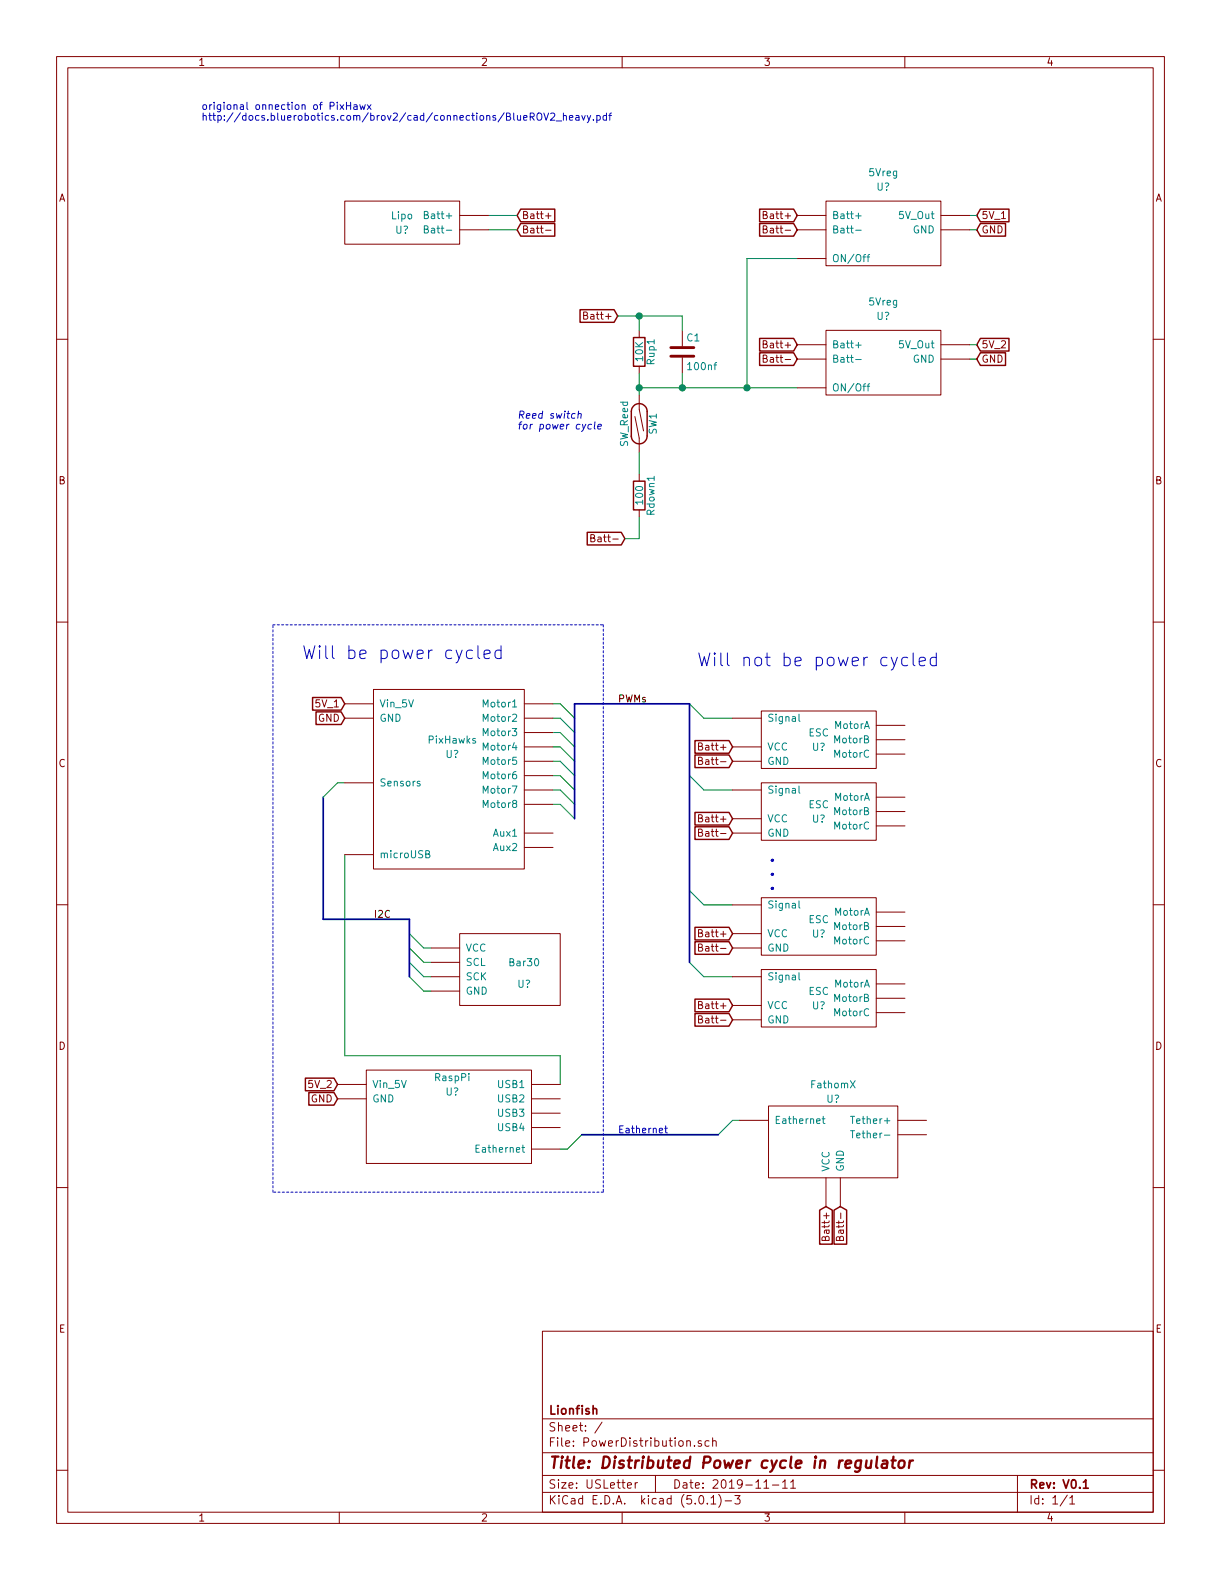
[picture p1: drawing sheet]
<svg xmlns="http://www.w3.org/2000/svg" width="216mm" height="279mm" viewBox="0 0 216 279" stroke-linecap="round" stroke-linejoin="round" font-family="sans-serif">
<g fill="none" stroke="#840000" stroke-width=".18">
<path d="M10 10h195.9v259.4h-195.9zM12 12h191.9v255.4h-191.9zM60 10v2M110 10v2M160 10v2M61 35.6h20.3v7.6h-20.3zM81.3 38.1h5.1M96.5 38.2h.9M135 38l.5-.1 .1-.4-.6-.1v1.3h.4l.3-.3v-.2l-.3-.2M141 38.1h5M146 35.6h20.4v11.4h-20.4zM166.4 38.1h5"/>
<path d="M10 60h2M81.3 40.6h5.1M96.5 40.7h.9M103.2 55.8l.6-.1v-.4l-.6-.1v1.2h.5l.2-.2v-.2l-.3-.2M113 58.4v1.3M120.6 58.4v2.8M135 40.5h.5l.1-.4-.6-.2v1.3h.4l.3-.2v-.2l-.3-.3M141 40.6h5M141 45.7h5M146 58.4h20.4v11.5h-20.4zM166.4 40.6h5M203.9 60h2"/>
<path d="M112.3 73.7l.7 3.8v2.5M113 69.9v2.5l.8 3.8M113 64.8v1.2M120.6 63.2v2.8M135 60.9l.5-.1 .1-.4-.6-.2v1.3h.4l.3-.2v-.2l-.3-.2M135 63.4l.5-.1 .1-.4-.6-.1v1.3h.4l.3-.3v-.2l-.3-.2M141 61h5M141 63.5h5M141 68.6h5M166.4 61h5M166.4 63.5h5M104.5 95.1h.5l.1-.4-.6-.2v1.3h.5l.2-.2v-.2l-.3-.3"/>
<path d="M113 83.8v1.3M113 90.2v1.2M10 110h2M203.9 110h2M61 127h5M61 124.5h5M61 138.4h5M66 121.9h26.7v31.8h-26.7zM92.7 127h5.1M92.7 124.5h5.1M92.7 129.5h5.1M92.7 132.1h5.1"/>
<path d="M92.7 134.6h5.1M92.7 137.2h5.1M92.7 139.7h5.1M123.5 134.5h.6v-.5l-.6-.1v1.3h.5l.3-.2v-.3l-.3-.2M123.5 132l.6-.1v-.4l-.6-.1v1.2h.5l.3-.2v-.2l-.3-.2M129.5 127h5.1M129.5 132.1h5.1M129.5 134.6h5.1M129.5 139.7h5.1M134.6 125.7h20.3v10.2h-20.3zM134.6 138.4h20.3v10.2h-20.3zM154.9 128.3h5.1"/>
<path d="M154.9 130.8h5.1M154.9 133.4h5.1M10 160h2M61 151.1h5M92.7 147.3h5.1M92.7 149.9h5.1M92.7 142.2h5.1M123.5 144.7l.6-.1v-.4l-.6-.1v1.2h.5l.3-.2v-.2l-.3-.2M123.5 147.2h.6v-.5l-.6-.1v1.3h.5l.3-.2v-.3l-.3-.2M129.5 147.3h5.1M129.5 144.8h5.1M134.6 158.8h20.3v10.1h-20.3z"/>
<path d="M154.9 141h5.1M154.9 143.5h5.1M154.9 146.1h5.1M203.9 160h2M76.2 175.3h5.1M76.2 172.7h5.1M76.2 170.2h5.1M76.2 167.6h5.1M81.3 165.1h17.8v12.7h-17.8zM123.5 167.5h.6v-.4l-.6-.2v1.3h.5l.3-.2v-.2l-.3-.3M123.5 165l.6-.1v-.4l-.6-.1v1.3h.5l.3-.3v-.2l-.3-.2M123.5 177.7l.6-.1v-.4l-.6-.1v1.3h.5l.3-.3v-.2l-.3-.2"/>
<path d="M129.5 172.7h5.1M129.5 167.6h5.1M129.5 160h5.1M129.5 165.1h5.1M129.5 177.8h5.1M134.6 171.5h20.3v10.1h-20.3zM154.9 161.3h5.1M154.9 163.8h5.1M154.9 166.4h5.1M154.9 174h5.1M154.9 176.5h5.1M154.9 179.1h5.1"/>
<path d="M59.7 194.3h5.1M59.7 191.8h5.1M64.8 189.2h29.2v16.5h-29.2zM94 194.3h5.1M94 191.8h5.1M94 196.9h5.1M94 199.4h5.1M123.5 180.2h.6v-.4l-.6-.2v1.3h.5l.3-.2v-.2l-.3-.3M129.5 180.3h5.1M130.8 198.1h5.1M135.9 195.6h22.8v12.7h-22.8zM158.7 198.1h5.1"/>
<path d="M10 210h2M94 203.2h5.1M145.9 218.9l.3-.3h.2l.2 .3v.5h-1.3l.2-.7 .4 .1v.6M146 208.3v5.1M148.5 218.9l.2-.3h.2l.2 .3v.5h-1.2l.1-.7 .4 .1 .1 .6M148.6 208.3v5.1M158.7 200.7h5.1M203.9 210h2M95.9 235.4h108v32h-108zM10 260h2M95.9 256.9h108M95.9 250.9h108"/>
<path d="M106.5 251.5l-1.3 1.9M122.8 255.6v.2M124 254.8h-.4l-.2 .2 .1 .2 .5 .1v.4h-.6M125.4 254.8h-.5l-.2 .2v.6l.2 .2 .5-.1M126 254.9l.2-.1h.4v1M126 254.3v1.5M203.9 260h2M60 267.4v2M95.9 263.9h108M95.9 260.9h108M110 267.4v2M110.9 262.7l.8-.2-.1-.2-.4-.1-.3 .2 .1 .7h.6"/>
<path d="M112.3 262.2v1M112.7 262.2l-.3 .1-.1 .2M115.9 260.9v3M123.7 264.6l.4-.1a.94 .94 0 0 1 0 1.5 .79 .79 0 0 1-.4-1.4zM125.1 265.8v.2M125.7 264.9l.5-.4v1.5M125.7 266h.9M127.1 264.3a1.71 1.71 0 0 1 0 2.2M128.2 265.4h1.2M129.9 264.5h1l-.5 .5 .4 .2v.6l-.2 .2-.7-.2M135.1 262.1l.4-.4v1.5M135.1 263.2h.8"/>
<path d="M136.6 262.6h1.1M138.4 262.1l.4-.4v1.5M138.4 263.2h.8M139.8 262.1l.4-.4v1.5M139.8 263.2h.9M160 267.4v2M179.9 260.9v6.5M188.7 264.4l-1.2 1.9M189.2 264.9l.4-.4v1.5M189.2 266h.8"/>
</g>
<path d="M191.6 262.1l.4-.4v1.5M191.6 263.2h.8" fill="none" stroke="#840000" stroke-width=".3"/>
<path d="M153.2 258.3v1.2a.59 .59 0 0 0 .7-.1M154.1 258.3l-.2 1.3M155.1 257.6l-.2 1.7 .3 .3M156.1 258.3h.7v1.3M156.9 258.7l-.7 .1a.41 .41 0 0 0-.3 .4 .41 .41 0 0 0 .2 .4l.7-.1M157.6 258.3h.8M158 257.6l-.2 1.7 .1 .2 .3 .1M159 258.4a.53 .53 0 0 1 .6-.2 .53 .53 0 0 1 .4 .4l-.1 .6a.54 .54 0 0 1-.5 .4 .54 .54 0 0 1-.5-.4zM160.9 258.3l-.2 1.3M161.4 258.3a.54 .54 0 0 0-.6 .3" fill="none" stroke="#840000" stroke-width=".41"/>
<g fill="none" stroke="#0000c2" stroke-width=".18">
<path d="M60.1 18.5l.7 .9M60.8 18.5l-.7 .9M61.3 18.1v1.3M61.3 18.7h.7M62 18.1v1.3M62.6 18.6h.5v.8M63.1 18.8l-.4 .1-.2 .2 .1 .2h.5M63.6 18.5l.3 .9 .2-.7 .2 .7 .3-.9M64.9 18.5l.7 .9M65.6 18.5l-.7 .9M96.2 20l.4 1.3 .4-1.3M99.6 20v1.3"/>
<path d="M107.2 20v1.3M108.1 20l-.3 .2v1.1M93.8 20.7l.6-.2v-.4l-.2-.1h-.4v1.3M94 20.7l.5 .6M95.1 20.1l.1-.1a.47 .47 0 0 1 .6 .4l-.1 .7-.2 .2-.4-.1a.93 .93 0 0 1 0-1.1zM97.4 20.1l.4-.1 .2 .1 .1 .2-.1 .2-.7 .8h.8M98.3 21.4h1M99.6 20.5l.2-.1 .3 .1 .1 .8M100.7 20.8l.6-.1-.1-.2-.3-.1-.2 .2 .1 .6h.4M101.9 20.5h.4l.1 .8M102.4 20.7l-.4 .1-.2 .2 .2 .3 .4-.1M102.9 20.4l.3 .9 .3-.9"/>
<path d="M103.8 20.4l.3 .9M104.4 20.4l-.4 1.2-.2 .1M104.9 21.1v.2M105.5 20.5l.4-.1 .2 .3-.1 .5h-.5M105.5 20.4v1.3M107.2 20.5l-.3-.1-.3 .3 .2 .5h.4M107.6 20.4h.5M102.2 73.3l.2-.2 .3 .1v.8M102.3 72.7l-.1 1.3M104.6 75.1l-.3-.1-.3 .3v.5h.5M105.2 74.6l-.1 1.1 .1 .2M105.7 75.4l.6-.1v-.2h-.5l-.1 .6 .1 .2 .4-.1"/>
<path d="M83.5 115.1a.74 .74 0 0 0-.9 .1l-.1 .2 .1 .9a.74 .74 0 0 0 .9 .1M84.5 114.2v2l.3 .3M85.6 115.7l1.1-.2-.1-.4-.7-.1-.3 .3 .1 1.1 .2 .1 .7-.1M88.6 115.1a.74 .74 0 0 0-1 .1l-.1 .2 .1 .9a.74 .74 0 0 0 1 .1M88.6 114.2v2.3M157.6 116.2l.5 1.5M158.7 116.2l-.8 2.1-.3 .2M160.5 116.3l-.7-.1-.4 .5v.6l.2 .3 .2 .1 .7-.1M161.5 115.5v1.9l.3 .3M162.5 117l1.1-.2-.1-.5-.6-.1-.4 .4v.8l.2 .2 .2 .1 .6-.1M165.6 116.3a.74 .74 0 0 0-1 .1l-.1 .3 .1 .8a.74 .74 0 0 0 1 .1M165.6 115.5v2.2"/>
<path d="M117.5 199.5h.5M117.7 199.1v1.1l.3 .1"/>
</g>
<g fill="none" stroke="#840000" stroke-width=".25">
<path d="M92.1 37h6v2.2h-6l-.7-1.1zM92.1 39.5h6v2.3h-6l-.7-1.2zM134.3 37h6l.7 1.1-.7 1.1h-6zM134.3 39.5h6l.7 1.1-.7 1.2h-6zM173.4 37h5v2.2h-5l-.7-1.1zM173.4 39.5h4.4v2.3h-4.4l-.7-1.2zM102.6 54.8h6l.6 1.1-.6 1.1h-6zM112 59.7h2v5.1h-2zM134.3 59.8h6l.7 1.2-.7 1.1h-6zM173.4 59.8h5v2.3h-5l-.7-1.1zM111.6 77.1a1.4 1.4 0 0 0 1.4 1.4 1.4 1.4 0 0 0 1.4-1.4v-4.3a1.4 1.4 0 0 0-1.4-1.4 1.4 1.4 0 0 0-1.4 1.4v4.4M134.3 62.4h6l.7 1.1-.7 1.1h-6z"/>
<path d="M173.4 62.4h4.4v2.2h-4.4l-.7-1.1zM103.8 94.1h6.1l.6 1.2-.6 1.1h-6.1zM112 85.1h2v5.1h-2zM55.3 123.3h5l.7 1.2-.7 1.1h-5zM55.9 125.9h4.4l.7 1.1-.7 1.1h-4.4zM122.9 133.5h6l.6 1.1-.6 1.1h-6zM122.9 131h6l.6 1.1-.6 1.1h-6zM122.9 143.7h6l.6 1.1-.6 1.1h-6zM122.9 146.2h6l.6 1.1-.6 1.1h-6zM122.9 166.5h6l.6 1.1-.6 1.2h-6zM122.9 164h6l.6 1.1-.6 1.1h-6zM122.9 176.7h6l.6 1.1-.6 1.1h-6z"/>
<path d="M122.9 179.2h6l.6 1.1-.6 1.2h-6zM54 190.7h5.1l.6 1.1-.6 1.1h-5.1zM54.6 193.2h4.5l.6 1.1-.6 1.1h-4.5zM144.9 214l1.1-.6 1.2 .6v6h-2.3zM147.5 214l1.1-.6 1.1 .6v6h-2.2z"/>
</g>
<g fill="none" stroke="#008400" stroke-width=".18">
<path d="M86.4 38.1h5M171.4 38.1h1.3M86.4 40.6h5M109.2 55.9h11.4v2.5M113 55.9v2.5M141 45.7h-8.9v22.9M171.4 40.6h1.3M113 66v3.9M113 68.6h28M120.6 66v2.6M171.4 61h1.3M171.4 63.5h1.3"/>
<path d="M113 80v3.8M113 91.4v3.9h-2.5M61 138.4h-1.3l-2.6 2.6M97.8 124.5h1.3l2.5 2.5M97.8 127h1.3l2.5 2.5M97.8 129.5h1.3l2.5 2.6M97.8 132.1h1.3l2.5 2.5M97.8 134.6h1.3l2.5 2.6M97.8 137.2h1.3l2.5 2.5M97.8 139.7h1.3l2.5 2.5M121.9 124.5l2.6 2.5h5M121.9 137.2l2.6 2.5h5"/>
<path d="M61 151.1v35.6h38.1v5.1M97.8 142.2h1.3l2.5 2.6M121.9 157.5l2.6 2.5h5M72.4 170.2l2.5 2.5h1.3M72.4 165.1l2.5 2.5h1.3M72.4 167.6l2.5 2.6h1.3M72.4 172.7l2.5 2.6h1.3M121.9 170.2l2.6 2.5h5M130.8 198.1h-1.3l-2.5 2.6M102.9 200.7l-2.6 2.5h-1.2"/>
</g>
<path d="M136.5 157.1l.1-.1 .1 .1h-.2h.2" fill="none" stroke="#0000c2" stroke-width=".41"/>
<path d="M57.1 141v21.6h15.3v10.1M101.6 144.8v-20.3h20.3v45.7M102.9 200.7h24.1" fill="none" stroke="#000084" stroke-width=".3"/>
<g fill="none" stroke="#008484" stroke-width=".18">
<path d="M75 38l.6-.1v-.4l-.6-.1v1.3h.5l.3-.3v-.2l-.3-.2M151.3 38.2h1M75 40.5h.6v-.4l-.6-.2v1.3h.5l.3-.2v-.2l-.3-.3M151.3 40.7h1M153.3 45.4h.5M153.8 45l-.3 .2v1.1M151.3 61h1M151.3 63.6h1M153.3 68.3h.5M153.8 67.9l-.3 .1v1.1M115.7 84.2v.8M74.2 138.2h-.2l-.2 .1v.2l.4 .1v.3h-.4"/>
<path d="M141.3 126.3v1.1l.2 .2M141.3 139v1.1l.2 .2M75.3 151h.5l.1-.2v-.3l-.6-.1v1.3h.5l.2-.2v-.2l-.3-.3M141.3 159.3v1.1l.2 .2M141.3 172v1.1l.2 .2M145.4 197.8h.5M145.6 197.4v1.1l.3 .2M150.4 197.4h.7M150.4 199.9h.7M150.7 199.9v1.3M84.2 203.1h.4M84.8 202.5h-.6v1.3h.6"/>
</g>
<g fill="#008400" stroke="#008400" stroke-width=".25">
<circle cx="113" cy="68.6" r=".51"/>
<circle cx="113" cy="55.9" r=".51"/>
<circle cx="120.7" cy="68.6" r=".51"/>
<circle cx="132.1" cy="68.6" r=".51"/>
</g>
<path d="M118.6 63h4.1M118.6 61.5h4.1" fill="none" stroke="#840000" stroke-width=".51"/>
<path d="M48.3 110.5h58.4M106.7 110.5v100.3M48.3 210.8v-100.3M106.7 210.8h-58.4" fill="none" stroke="#0000c2" stroke-width=".18" stroke-dasharray=".4 .4"/>
<g font-size="3.1" fill="#0000c2">
<text x="53.3" y="116.6">Will be power cycled</text>
<text x="123.2" y="117.9">Will not be power cycled</text>
</g>
<text font-size="2.8" fill="#0000c2" x="136.8" y="154.5" transform="rotate(-90 136.8 154.5)">. . .</text>
<text font-size="2.8" fill="#840000" x="96.9" y="259.7">Title: Distributed Power cycle in regulator</text>
<g font-size="2.1" fill="#840000">
<text x="96.9" y="250.1">Lionfish</text>
<text x="96.9" y="255.8">File: PowerDistribution.sch</text>
<text x="96.9" y="253.1">Sheet: /</text>
<text x="96.9" y="263.2">Size: USLetter</text>
<text x="118.9" y="263.2">Date: 2019-11-11</text>
<text x="181.9" y="263.2">Rev: V0.1</text>
<text x="96.9" y="266">KiCad E.D.A. kicad (5.0.1)-3</text>
<text x="181.9" y="266">Id: 1/1</text>
</g>
<g font-size="1.8" fill="#840000">
<text x="35" y="11.6">1</text>
<text x="85" y="11.6">2</text>
<text x="135" y="11.6">3</text>
<text x="185" y="11.6">4</text>
<text x="10.4" y="35.6">A</text>
<text x="204.3" y="35.6">A</text>
<text x="92.2" y="38.7">Batt+</text>
<text x="92.2" y="41.3">Batt-</text>
<text x="135.7" y="38.7">Batt+</text>
<text x="136.1" y="41.3">Batt-</text>
<text x="173.5" y="38.7">5V_1</text>
<text x="173.5" y="41.3">GND</text>
<text x="104" y="56.5">Batt+</text>
<text x="135.7" y="61.6">Batt+</text>
<text x="136.1" y="64.1">Batt-</text>
<text x="173.5" y="61.6">5V_2</text>
<text x="173.5" y="64.1">GND</text>
<text x="10.4" y="85.6">B</text>
<text x="204.3" y="85.6">B</text>
<text x="105.7" y="95.9">Batt-</text>
<text x="56" y="125.1">5V_1</text>
<text x="56.2" y="127.6">GND</text>
<text x="10.4" y="135.6">C</text>
<text x="124.3" y="132.7">Batt+</text>
<text x="124.7" y="135.3">Batt-</text>
<text x="204.3" y="135.6">C</text>
<text x="124.3" y="145.4">Batt+</text>
<text x="124.7" y="148">Batt-</text>
<text x="124.3" y="165.7">Batt+</text>
<text x="124.7" y="168.3">Batt-</text>
<text x="124.3" y="178.4">Batt+</text>
<text x="10.4" y="185.6">D</text>
<text x="124.7" y="181">Batt-</text>
<text x="204.3" y="185.6">D</text>
<text x="54.8" y="192.4">5V_2</text>
<text x="55" y="194.9">GND</text>
<text x="146.7" y="218.6" transform="rotate(-90 146.7 218.6)">Batt+</text>
<text x="149.2" y="218.2" transform="rotate(-90 149.2 218.2)">Batt-</text>
<text x="10.4" y="235.6">E</text>
<text x="204.3" y="235.6">E</text>
<text x="35" y="269">1</text>
<text x="85" y="269">2</text>
<text x="135" y="269">3</text>
<text x="185" y="269">4</text>
</g>
<g font-size="1.8" fill="#0000c2">
<text x="35.6" y="19.4">origional onnection of PixHawx</text>
<text x="35.6" y="21.3">http://docs.bluerobotics.com/brov2/cad/connections/BlueROV2_heavy.pdf</text>
<text x="91.4" y="74">Reed switch</text>
<text x="91.4" y="75.9">for power cycle</text>
</g>
<g font-size="1.8" fill="#008484">
<text x="153.7" y="31.2">5Vreg</text>
<text x="155" y="33.7">U?</text>
<text x="69.2" y="38.8">Lipo</text>
<text x="69.9" y="41.3">U?</text>
<text x="75.8" y="38.7">Batt+</text>
<text x="76.2" y="41.3">Batt-</text>
<text x="147.1" y="38.7">Batt+</text>
<text x="147.1" y="41.3">Batt-</text>
<text x="159.2" y="38.7">5V_Out</text>
<text x="161.4" y="41.3">GND</text>
<text x="147.1" y="46.4">ON/Off</text>
<text x="153.7" y="54">5Vreg</text>
<text x="155" y="56.6">U?</text>
<text x="113.7" y="63.8" transform="rotate(-90 113.7 63.8)">10K</text>
<text x="115.7" y="64.4" transform="rotate(-90 115.7 64.4)">Rup1</text>
<text x="121.5" y="60.4">C1</text>
<text x="121.8" y="65.5">100nf</text>
<text x="147.1" y="61.6">Batt+</text>
<text x="147.1" y="64.1">Batt-</text>
<text x="159.2" y="61.6">5V_Out</text>
<text x="161.4" y="64.1">GND</text>
<text x="147.1" y="69.2">ON/Off</text>
<text x="116.1" y="76.8" transform="rotate(-90 116.1 76.8)">SW1</text>
<text x="111" y="79" transform="rotate(-90 111 79)">SW_Reed</text>
<text x="113.7" y="89.1" transform="rotate(-90 113.7 89.1)">100</text>
<text x="115.7" y="91.1" transform="rotate(-90 115.7 91.1)">Rdown1</text>
<text x="67.1" y="125.1">Vin_5V</text>
<text x="85.8" y="125.1">Motor1</text>
<text x="67.1" y="127.6">GND</text>
<text x="75.9" y="131.5">PixHawks</text>
<text x="85.8" y="127.6">Motor2</text>
<text x="85.8" y="130.2">Motor3</text>
<text x="135.6" y="127.6">Signal</text>
<text x="143" y="130.2">ESC</text>
<text x="147.7" y="128.9">MotorA</text>
<text x="147.7" y="131.4">MotorB</text>
<text x="78.8" y="134">U?</text>
<text x="85.8" y="132.7">Motor4</text>
<text x="85.8" y="135.3">Motor5</text>
<text x="85.8" y="137.8">Motor6</text>
<text x="135.6" y="135.3">GND</text>
<text x="135.6" y="132.7">VCC</text>
<text x="143.6" y="132.8">U?</text>
<text x="147.7" y="134">MotorC</text>
<text x="67.1" y="139.1">Sensors</text>
<text x="85.8" y="140.3">Motor7</text>
<text x="85.8" y="142.9">Motor8</text>
<text x="135.6" y="140.3">Signal</text>
<text x="143" y="142.9">ESC</text>
<text x="147.7" y="141.6">MotorA</text>
<text x="87.4" y="148">Aux1</text>
<text x="135.6" y="148">GND</text>
<text x="135.6" y="145.4">VCC</text>
<text x="143.6" y="145.5">U?</text>
<text x="147.7" y="144.1">MotorB</text>
<text x="147.7" y="146.7">MotorC</text>
<text x="67.1" y="151.8">microUSB</text>
<text x="87.4" y="150.5">Aux2</text>
<text x="135.6" y="160.7">Signal</text>
<text x="147.7" y="161.9">MotorA</text>
<text x="135.6" y="165.7">VCC</text>
<text x="143" y="163.2">ESC</text>
<text x="143.6" y="165.8">U?</text>
<text x="147.7" y="164.5">MotorB</text>
<text x="147.7" y="167">MotorC</text>
<text x="82.3" y="173.4">SCK</text>
<text x="82.3" y="170.8">SCL</text>
<text x="82.3" y="168.3">VCC</text>
<text x="90.2" y="170.9">Bar30</text>
<text x="135.6" y="168.3">GND</text>
<text x="135.6" y="173.4">Signal</text>
<text x="82.3" y="175.9">GND</text>
<text x="91.5" y="174.7">U?</text>
<text x="135.6" y="178.4">VCC</text>
<text x="143" y="175.9">ESC</text>
<text x="143.6" y="178.5">U?</text>
<text x="147.7" y="174.6">MotorA</text>
<text x="147.7" y="177.2">MotorB</text>
<text x="147.7" y="179.7">MotorC</text>
<text x="135.6" y="181">GND</text>
<text x="77" y="191.2">RaspPi</text>
<text x="65.8" y="194.9">GND</text>
<text x="65.8" y="192.4">Vin_5V</text>
<text x="78.8" y="193.7">U?</text>
<text x="88.2" y="192.4">USB1</text>
<text x="88.2" y="194.9">USB2</text>
<text x="88.2" y="197.5">USB3</text>
<text x="143.5" y="192.5">FathomX</text>
<text x="146.2" y="195">U?</text>
<text x="84.8" y="203.8">Eathernet</text>
<text x="88.2" y="200">USB4</text>
<text x="136.9" y="198.8">Eathernet</text>
<text x="151.3" y="198.8">Tether+</text>
<text x="151.7" y="201.3">Tether-</text>
<text x="146.7" y="207.3" transform="rotate(-90 146.7 207.3)">VCC</text>
<text x="149.2" y="207.3" transform="rotate(-90 149.2 207.3)">GND</text>
</g>
<g font-size="1.7">
<text x="109.2" y="124.2">PWMs</text>
<text x="66" y="162.3">I2C</text>
</g>
<text font-size="1.7" fill="#0000c2" x="109.2" y="200.4">Eathernet</text>
</svg>
